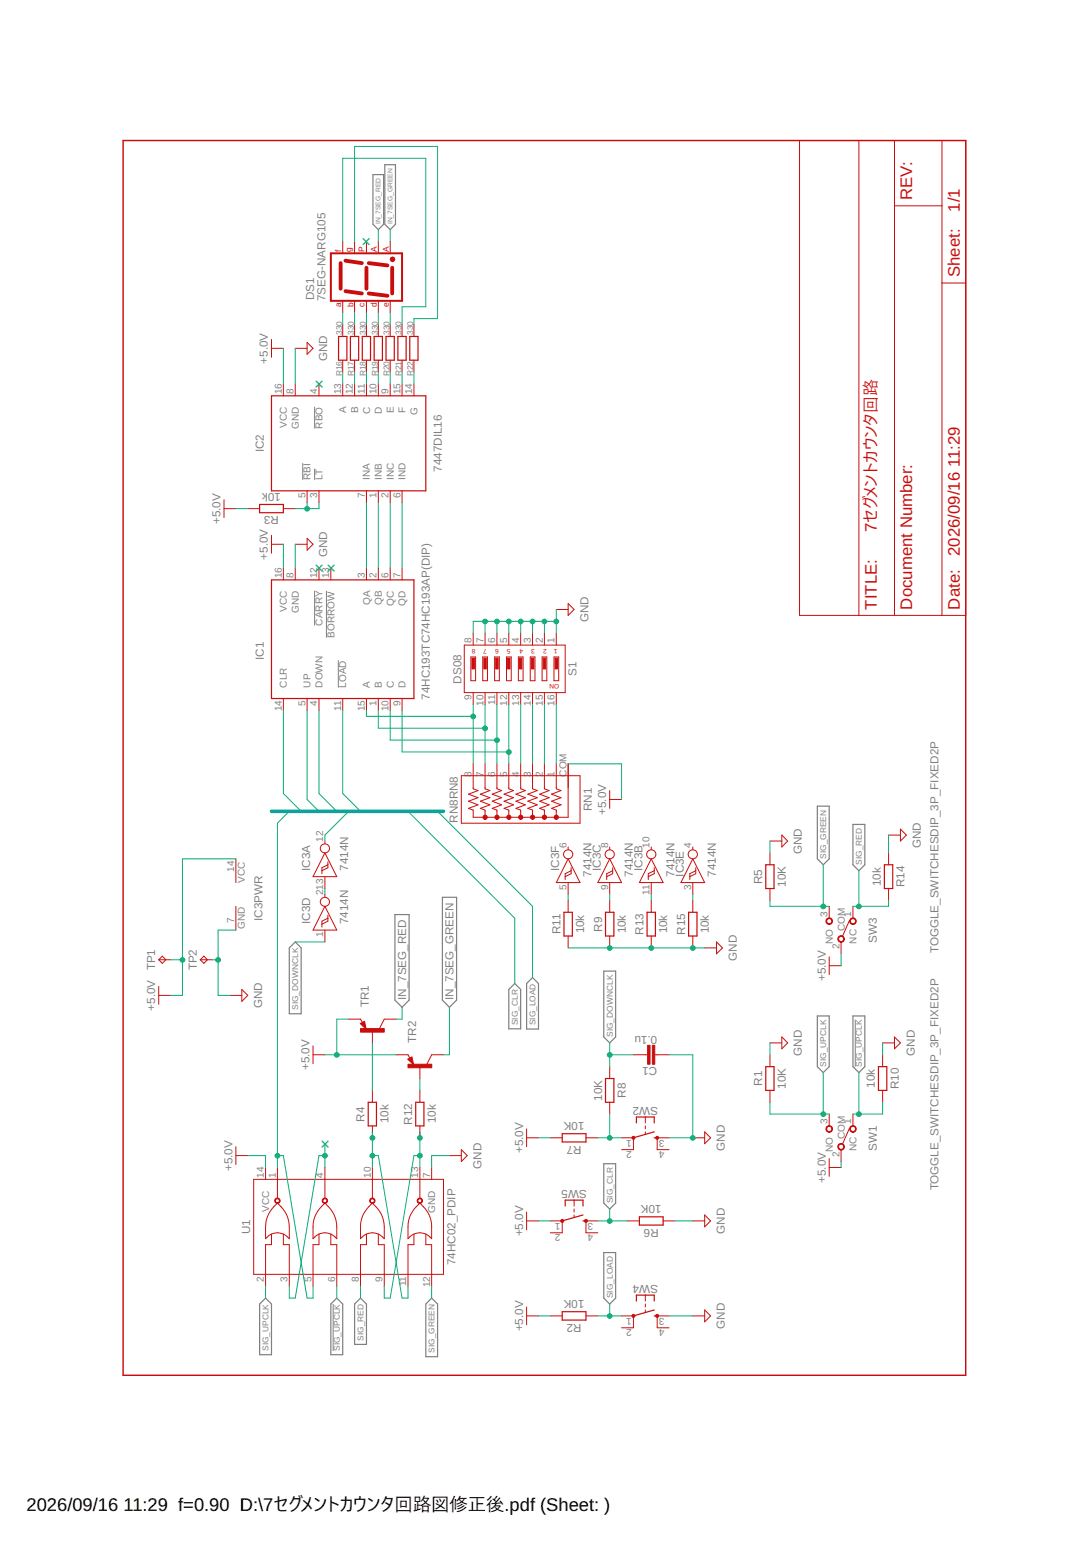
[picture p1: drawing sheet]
<svg xmlns="http://www.w3.org/2000/svg" width="210mm" height="297mm" viewBox="0 0 210 297" stroke-linecap="round" stroke-linejoin="round" font-family="sans-serif">
<path d="M60.6 78.3v4.2M58.3 89.2v3.2M60.6 90.2v2.2M60.6 113.7v6.7M62.9 113.7v9M65.2 127.1v5.3M164.7 196.3v9M64.2 251v9.1" fill="none" stroke="#808080" stroke-width=".19"/>
<g fill="none" stroke="#808080" stroke-width=".23">
<path d="M71.8 33.6h2.1v9.6l-1 1-1.1-1zM74.1 31.7h2.1v11.5l-1.1 1-1-1zM157.4 155.2h2.3v10.1l-1.2 1.2-1.1-1.2zM164.3 158.7h2.2v7.8l-1.1 1.1-1.1-1.1zM76.1 176.1h2.7v16.4l-1.4 1.4-1.3-1.4zM85.2 172.7h2.7v19.8l-1.3 1.4-1.4-1.4zM56.9 181.3l1.1 1.2v12.7h-2.3v-12.7zM99.1 189.3l1.2 1.2v7.6h-2.3v-7.6zM101.4 189.3l1.2-1.1 1.1 1.1v8.8h-2.3zM116.3 186.9h2.3v12.7l-1.2 1.2-1.1-1.2zM157.4 195.6h2.3v9.7l-1.2 1.2-1.1-1.2zM164.3 195.6h2.2v9.7l-1.1 1.2-1.1-1.2z"/>
<path d="M116.3 224h2.3v7.6l-1.2 1.1-1.1-1.1zM51.1 249.9l1.2 1.1v9.8h-2.3v-9.8zM63.7 251l1.2-1.1 1.1 1.1v9.8h-2.3zM69.4 249.9l1.2 1.1v7.8h-2.3v-7.8zM83.1 249.9l1.2 1.1v10.2h-2.3v-10.2zM116.3 241.1h2.3v8.8l-1.2 1.1-1.1-1.1z"/>
</g>
<path d="M23.7 27.1h162.3v237.7h-162.3z" fill="none" stroke="#c90d0c" stroke-width=".28"/>
<g fill="none" stroke="#c90d0c" stroke-width=".19">
<path d="M154 27.1h32v91.4h-32zM165.4 27.1v91.4M172.3 27.1v91.4M172.3 39.6h9.1M181.4 27.1v91.4M66 46.5v2.3M66 57.9v2.3M68.3 46.5v2.3M68.3 57.9v2.3M70.6 46.5v2.3M70.6 57.9v2.3M72.9 46.5v2.3"/>
<path d="M72.9 57.9v2.3M75.1 46.5v2.3M75.1 57.9v2.3M181.4 54.5h4.6M52.3 65.3v3.5M52.3 67.1h2.3M54.6 73.9v2.3M56.9 73.9v2.3M56.9 67.1h2.2M59.1 65.9l1.2 1.2-1.2 1.1zM61.4 73.9v2.3M66 62.5v2.3"/>
<path d="M66 69.3v2.3M66 73.9v2.3M68.3 62.5v2.3M68.3 69.3v2.3M68.3 73.9v2.3M70.6 62.5v2.3M70.6 69.3v2.3M70.6 73.9v2.3M72.9 62.5v2.3M72.9 69.3v2.3M72.9 73.9v2.3M75.1 62.5v2.3"/>
<path d="M75.1 69.3v2.3M75.1 73.9v2.3M77.4 62.5v2.3M77.4 69.3v2.3M77.4 73.9v2.3M79.7 62.5v2.3M79.7 69.3v2.3M79.7 73.9v2.3M43.1 97.9h2.3M43.1 96.2v3.4M47.7 97.9h2.3M54.6 97.9h2.3"/>
<path d="M59.1 94.5v2.3M61.4 94.5v2.3M70.6 94.5v2.3M72.9 94.5v2.3M75.1 94.5v2.3M77.4 94.5v2.3M52.3 103.1v3.4M52.3 104.8h2.3M54.6 109.3v2.3M56.9 109.3v2.3M56.9 104.8h2.2M59.1 103.6l1.2 1.2-1.2 1.1z"/>
<path d="M61.4 109.3v2.3M63.7 109.3v2.3M70.6 109.3v2.3M72.9 109.3v2.3M75.1 109.3v2.3M77.4 109.3v2.3M107.1 117.3h2.3M109.4 116.2l1.2 1.1-1.2 1.2zM54.6 134.5v2.3M59.1 134.5v2.3M61.4 134.5v2.3M66 134.5v2.3"/>
<path d="M70.6 134.5v2.3M72.9 134.5v2.3M75.1 134.5v2.3M77.4 134.5v2.3M89.4 124.2h19.4v9.1h-19.4zM90.7 126.5h.9v4.5h-.9zM91.1 121.9v2.3M91.1 133.3v2.3M93 126.5h.9v4.5h-.9zM93.4 121.9v2.3M93.4 133.3v2.3M95.2 126.5h1v4.5h-1z"/>
<path d="M95.7 121.9v2.3M95.7 133.3v2.3M97.5 126.5h.9v4.5h-.9zM98 121.9v2.3M98 133.3v2.3M99.8 126.5h.9v4.5h-.9zM100.3 121.9v2.3M100.3 133.3v2.3M102.1 126.5h.9v4.5h-.9zM102.6 121.9v2.3M102.6 133.3v2.3M104.4 126.5h.9v4.5h-.9z"/>
<path d="M104.8 121.9v2.3M104.8 133.3v2.3M106.7 126.5h.9v4.5h-.9zM107.1 121.9v2.3M107.1 133.3v2.3M88.8 149.3h22.9v9.2h-22.9zM91.1 147v4.8l1 .4-1.9 .7 1.9 .7-1.9 .6 1.9 .7-1.9 .7 .9 .4v1.3h18.3v-10.3M93.4 147v4.8l.9 .4-1.8 .7 1.8 .7-1.8 .6 1.8 .7-1.8 .7 .9 .4v1.3M95.7 147v4.8l.9 .4-1.8 .7 1.8 .7-1.8 .6 1.8 .7-1.8 .7 .9 .4v1.3M98 147v4.8l.9 .4-1.8 .7 1.8 .7-1.8 .6 1.8 .7-1.8 .7 .9 .4v1.3M100.3 147v4.8l.9 .4-1.8 .7 1.8 .7-1.8 .6 1.8 .7-1.8 .7 .9 .4v1.3M102.6 147v4.8l.9 .4-1.9 .7 1.9 .7-1.9 .6 1.9 .7-1.9 .7 1 .4v1.3"/>
<path d="M104.8 147v4.8l.9 .4-1.8 .7 1.8 .7-1.8 .6 1.8 .7-1.8 .7 .9 .4v1.3M107.1 147v4.8l.9 .4-1.8 .7 1.8 .7-1.8 .6 1.8 .7-1.8 .7 .9 .4v1.3M117.4 152.2v3.4M117.4 153.9h2.3M173.4 159.6l1.1 1.2-1.1 1.1zM45.4 165.3v4.6M45.4 174.5v4.5M62.6 161.9v.5M62.6 168.8v2.2M62.6 172.2v.5M62.6 179v2.3M62.6 174.5l2.3 4.5h-4.6z"/>
<path d="M62.6 164.2l2.3 4.6h-4.6zM63.1 176.8l-1.1 .5v1.2M63.1 176.2v1.1l-1.1 .6M63.1 165.9v1.1l-1.1 .6M63.1 166.5l-1.1 .5v1.2M109.4 163v.6M109.4 169.9v2.3M109.4 173.3v2.3M109.4 165.3l2.3 4.6h-4.6zM110 167.6l-1.2 .6v1.1M110 167v1.2l-1.2 .6M117.4 163v.6"/>
<path d="M117.4 169.9v2.3M117.4 173.3v2.3M117.4 165.3l2.3 4.6h-4.6zM118 167.6l-1.2 .6v1.1M118 167v1.2l-1.2 .6M125.4 165.3l2.3 4.6h-4.6zM125.4 163v.6M125.4 169.9v2.3M125.4 173.3v2.3M126 167.6l-1.2 .6v1.1M126 167v1.2l-1.2 .6M133.4 165.3l2.3 4.6h-4.6z"/>
<path d="M133.4 163v.6M133.4 169.9v2.3M133.4 173.3v2.3M134 167.6l-1.2 .6v1.1M134 167v1.2l-1.2 .6M148.3 164.2v2.3M148.3 171v2.3M148.3 161.9h2.3M150.6 160.8l1.1 1.1-1.1 1.1zM159.7 174.5v2.3M163.6 177.2l-1.4 3M164.3 174.5v2.3"/>
<path d="M171.1 164.2v2.3M171.1 171v2.3M171.1 160.8h2.3M30.6 189.9v3.4M30.6 191.6h2.3M30.6 184.8h2.3M31.3 184.1l.6 .7-.6 .6-.7-.6zM38.6 184.8h2.3M39.3 184.1l.6 .7-.6 .6-.7-.6zM44.3 191.6h2.3M46.6 190.5l1.1 1.1-1.1 1.2zM67.1 196.2h2.3l.4 .6"/>
<path d="M71.7 198.5v2.3M76.3 196.2h-2.3l-.9 1.8M109.4 180.2v2.3M117.4 180.2v2.3M125.4 180.2v2.3M133.4 180.2v2.3M135.7 182.5h2.3M138 181.3l1.1 1.2-1.1 1.1zM150.6 199.6l1.1 1.2-1.1 1.1zM159.7 184.2v3.4M159.7 185.9h2.3M162 181.3v2.3"/>
<path d="M172.3 199.6l1.1 1.2-1.1 1.1zM60.3 201.3v3.5M60.3 203.1h2.3M71.7 209.9v2.3M71.7 216.7v2.3M76.3 203.1h2.3l.3 .6M80.9 205.3v2.3M80.9 209.9v2.3M80.9 216.7v2.3M85.4 203.1h-2.3l-.9 1.8M101.4 219h2.3M101.4 217.3v3.4"/>
<path d="M106 219h2.3M112.8 219h2.3M117.4 205.3v2.3M117.4 212.2v2.3M119.7 219h2.3v2.3h-2.3M122 203.1h2.7M124.3 215v1.2M124.3 216.7v.6M124.3 217.9v.5M126.1 203.1h2.7M128.8 219h-2.2v2.3h2.2M133.4 219h2.3"/>
<path d="M135.7 217.9l1.1 1.1-1.1 1.2zM148.3 203.1v2.2M148.3 209.9v2.3M148.3 200.8h2.3M159.7 214.5v2.2M163.6 217.2l-1.4 3M164.3 214.5v2.2M170 203.1v2.2M170 209.9v2.3M170 200.8h2.3M45.4 220.7v3.5M45.4 222.5h2.3"/>
<path d="M48.9 227h36.5v18.3h-36.5zM51.1 224.7v2.3M52.3 237.6v2h-1.2v8M52.7 232.3l.7-.7a5.9 5.9 0 0 1 2.3 4.6v2.3a2.86 2.86 0 0 0-4.6 0 9 9 0 0 1 .6-4.7zM53.4 224.7v6M54.6 237.6v2h1.1v8M61.4 237.6v2h-1.1v8M61.9 232.3l.7-.7a5.9 5.9 0 0 1 2.3 4.6v2.3a2.86 2.86 0 0 0-4.6 0 8.5 8.5 0 0 1 .5-4.7zM62.6 224.7v6M63.7 237.6v2h1.2v8M70.6 237.6v2h-1.2v8M71 232.3l.7-.7a5.9 5.9 0 0 1 2.3 4.6v2.3a2.86 2.86 0 0 0-4.6 0 8.8 8.8 0 0 1 .6-4.7z"/>
<path d="M71.7 224.7v6M72.9 237.6v2h1.1v8M79.7 237.6v2h-1.1v8M80.2 232.3l.7-.7a5.8 5.8 0 0 1 2.2 4.6v2.3a2.84 2.84 0 0 0-4.5 0 8.8 8.8 0 0 1 .5-4.7zM80.9 224.7v6M82 237.6v2h1.1v8M83.1 224.7v2.3M86.6 222.5h2.2M88.8 221.3l1.2 1.2-1.2 1.1zM101.4 235h2.3M101.4 233.3v3.4M106 235h2.3v2.3h-2.3"/>
<path d="M110.6 231v1.2M110.6 232.7v.6M110.6 233.9v.5M115.1 235h-2.3v2.3h2.3M120.8 235h2.3M127.7 235h2.3M133.4 235h2.3M135.7 233.9l1.1 1.1-1.1 1.2zM159.7 223v3.5M159.7 224.7h2.3M162 221.3v2.3M101.4 253.3h2.3"/>
<path d="M101.4 251.6v3.4M106 253.3h2.3M112.8 253.3h2.3M119.7 253.3h2.3v2.3h-2.3M124.3 249.3v1.2M124.3 251v.6M124.3 252.2v.4M128.8 253.3h-2.2v2.3h2.2M133.4 253.3h2.3M135.7 252.2l1.1 1.1-1.1 1.2z"/>
<circle cx="62.6" cy="163.3" r=".88"/>
<circle cx="62.6" cy="173.6" r=".88"/>
<circle cx="109.4" cy="164.5" r=".88"/>
<circle cx="117.4" cy="164.5" r=".88"/>
<circle cx="125.4" cy="164.5" r=".88"/>
<circle cx="133.4" cy="164.5" r=".88"/>
</g>
<g fill="none" stroke="#c90d0c" stroke-width=".23">
<path d="M52.3 76.2h29.7v18.3h-29.7zM65.2 64.8h1.6v4.5h-1.6zM67.5 64.8h1.6v4.5h-1.6zM69.8 64.8h1.6v4.5h-1.6zM72.1 64.8h1.5v4.5h-1.5zM74.3 64.8h1.6v4.5h-1.6zM76.6 64.8h1.6v4.5h-1.6zM78.9 64.8h1.6v4.5h-1.6zM50 97.1h4.6v1.6h-4.6zM52.3 111.6h27.4v22.9h-27.4zM108.6 175.6h1.6v4.6h-1.6zM116.6 175.6h1.6v4.6h-1.6z"/>
<path d="M124.6 175.6h1.6v4.6h-1.6zM132.6 175.6h1.6v4.6h-1.6zM147.5 166.5h1.6v4.5h-1.6zM170.3 166.5h1.6v4.5h-1.6zM70.9 212.2h1.6v4.5h-1.6zM80.1 212.2h1.5v4.5h-1.5zM108.3 218.2h4.5v1.6h-4.5zM116.6 207.6h1.6v4.6h-1.6zM122.6 216.2v-1.2h3.4v1.2M126 219h.6M126 217.9l-4 1.1M147.5 205.3h1.6v4.6h-1.6z"/>
<path d="M169.2 205.3h1.6v4.6h-1.6zM108.8 232.2v-1.2h3.5v1.2M112.3 235h.5M112.3 233.9l-4 1.1M123.1 234.3h4.6v1.5h-4.6zM108.3 252.5h4.5v1.6h-4.5zM122.6 250.5v-1.2h3.4v1.2M126 253.3h.6M126 252.2l-4 1.1"/>
</g>
<path d="M63.7 48.8h13.7v9.1h-13.7z" fill="none" stroke="#c90d0c" stroke-width=".38"/>
<path d="M65.6 50.7v4.9M66.5 56l3.2 .5M66.5 50.2l3.2 .5M70.6 51.5v4.1M71 56.5l3.6 .4M71 50.7l3.6 .4M75.5 51.5v5" fill="none" stroke="#c90d0c" stroke-width=".74"/>
<g fill="#c90d0c" stroke="#c90d0c" stroke-width=".19">
<path d="M69.4 197.1l.8-.5 .3 1.5z"/>
<path d="M78.5 203.9l.8-.4 .4 1.5z"/>
<path d="M163.7 216.9a.64 .64 0 0 1 1.1 .1 .64 .64 0 0 1-.5 1v-.2a.51 .51 0 0 1-.5-.7 .51 .51 0 0 1 .9-.1 .51 .51 0 0 1-.3 .8 .56 .56 0 0 1-.7-.1 .56 .56 0 0 1 0-.8z" fill-rule="evenodd"/>
<path d="M161.5 220.4a.64 .64 0 0 1 1 .1 .64 .64 0 0 1-.5 .9v-.1a.51 .51 0 0 1-.4-.8 .51 .51 0 0 1 .8-.1 .51 .51 0 0 1-.2 .8 .56 .56 0 0 1-.8-.1 .56 .56 0 0 1 .1-.7z" fill-rule="evenodd"/>
<path d="M159.2 216.9a.65 .65 0 0 1 1.1 .1 .65 .65 0 0 1-.6 1v-.2a.51 .51 0 0 1-.4-.7 .51 .51 0 0 1 .8-.1 .51 .51 0 0 1-.2 .8 .56 .56 0 0 1-.8-.1 .56 .56 0 0 1 .1-.8z" fill-rule="evenodd"/>
<path d="M163.7 177a.63 .63 0 0 1 1.1 .1 .63 .63 0 0 1-.5 .9v-.2a.5 .5 0 0 1-.5-.6 .5 .5 0 0 1 .8-.2 .5 .5 0 0 1-.2 .8 .55 .55 0 0 1-.7-.1 .55 .55 0 0 1 0-.7z" fill-rule="evenodd"/>
<path d="M161.5 180.4a.63 .63 0 0 1 1 .1 .63 .63 0 0 1-.5 .9v-.1a.51 .51 0 0 1-.5-.7 .51 .51 0 0 1 .8-.2 .51 .51 0 0 1-.1 .8 .55 .55 0 0 1-.8-.1 .55 .55 0 0 1 .1-.7z" fill-rule="evenodd"/>
<path d="M159.2 177a.64 .64 0 0 1 1.1 0 .64 .64 0 0 1-.6 1v-.2a.5 .5 0 0 1-.5-.6 .5 .5 0 0 1 .8-.2 .5 .5 0 0 1-.1 .8 .55 .55 0 0 1-.8-.1 .55 .55 0 0 1 .1-.7z" fill-rule="evenodd"/>
<path d="M53 230.9a.53 .53 0 0 1 .9 0 .53 .53 0 0 1-.5 .8v-.2a.39 .39 0 0 1-.3-.5 .39 .39 0 0 1 .6-.1 .39 .39 0 0 1-.1 .6h-.2v.2a.54 .54 0 0 1-.4-.8z" fill-rule="evenodd"/>
<path d="M62.1 230.9a.53 .53 0 0 1 .9 0 .53 .53 0 0 1-.4 .8v-.2a.39 .39 0 0 1-.4-.5 .39 .39 0 0 1 .7-.1 .39 .39 0 0 1-.2 .6h-.1v.2a.54 .54 0 0 1-.5-.8z" fill-rule="evenodd"/>
<path d="M71.2 230.9a.53 .53 0 0 1 1 0 .53 .53 0 0 1-.5 .8v-.2a.39 .39 0 0 1-.3-.5 .39 .39 0 0 1 .6-.1 .39 .39 0 0 1-.1 .6h-.2v.2a.54 .54 0 0 1-.5-.8z" fill-rule="evenodd"/>
<path d="M80.4 230.9a.53 .53 0 0 1 .9 0 .53 .53 0 0 1-.4 .8v-.2a.39 .39 0 0 1-.4-.5 .39 .39 0 0 1 .7-.1 .39 .39 0 0 1-.2 .6h-.1v.2a.54 .54 0 0 1-.5-.8z" fill-rule="evenodd"/>
<path d="M121.8 218.8l.2-.1 .2 .1v.4h-.4z" fill-rule="evenodd"/>
<path d="M126.3 218.8l.3-.1 .2 .1v.4h-.5z" fill-rule="evenodd"/>
<path d="M106.8 157.1l.2-.2a.41 .41 0 0 1 .5 .4 .41 .41 0 0 1-.4 .4v-.4v.4l-.4-.2z" fill-rule="evenodd"/>
<path d="M104.5 157.1l.2-.2a.41 .41 0 0 1 .5 .4 .41 .41 0 0 1-.4 .4l.1-.4-.1 .4-.3-.2z" fill-rule="evenodd"/>
<path d="M102.3 157.1a.41 .41 0 0 1 .6 .1 .41 .41 0 0 1-.3 .5v-.4v.4a.41 .41 0 0 1-.4-.2 .41 .41 0 0 1 .1-.4z" fill-rule="evenodd"/>
<path d="M100 157.1a.41 .41 0 0 1 .7 .1 .41 .41 0 0 1-.4 .5v-.4v.4a.41 .41 0 0 1-.4-.2 .41 .41 0 0 1 .1-.4z" fill-rule="evenodd"/>
<path d="M97.7 157.1a.41 .41 0 0 1 .7 .1 .41 .41 0 0 1-.4 .5v-.4v.4a.41 .41 0 0 1-.4-.2 .41 .41 0 0 1 .1-.4z" fill-rule="evenodd"/>
<path d="M95.4 157.1a.41 .41 0 0 1 .7 .1 .41 .41 0 0 1-.4 .5v-.4v.4a.41 .41 0 0 1-.4-.2 .41 .41 0 0 1 .1-.4z" fill-rule="evenodd"/>
<path d="M93.1 157.1a.41 .41 0 0 1 .7 .1 .41 .41 0 0 1-.4 .5v-.4v.4a.41 .41 0 0 1-.4-.2 .41 .41 0 0 1 .1-.4z" fill-rule="evenodd"/>
<circle cx="75.6" cy="49.9" r=".45"/>
<circle cx="122" cy="253.3" r=".3"/>
<circle cx="126.6" cy="253.3" r=".3"/>
<circle cx="108.3" cy="235" r=".3"/>
<circle cx="112.8" cy="235" r=".3"/>
</g>
<g fill="#c90d0c" stroke="#c90d0c" stroke-width=".19">
<path d="M106.9 126.7h.5v2.1h-.5z"/>
<path d="M104.6 126.7h.5v2.1h-.5z"/>
<path d="M102.3 126.7h.5v2.1h-.5z"/>
<path d="M100 126.7h.5v2.1h-.5z"/>
<path d="M97.7 126.7h.5v2.1h-.5z"/>
<path d="M95.5 126.7h.4v2.1h-.4z"/>
<path d="M93.2 126.7h.4v2.1h-.4z"/>
<path d="M90.9 126.7h.5v2.1h-.5z"/>
<path d="M125.6 201.2h.5v3.7h-.5z"/>
<path d="M124.7 201.2h.5v3.7h-.5z"/>
<path d="M69.4 198h4.6v.7h-4.6z"/>
<path d="M78.6 204.9h4.5v.6h-4.5z"/>
</g>
<path d="M52.3 156.2h33.1" fill="none" stroke="#0696d7" stroke-width=".7"/>
<g fill="none" stroke="#0dab76" stroke-width=".19">
<path d="M66 46.5v-16h16v28.6h-4.6v3.4M68.3 46.5v-18.3h16v33.1h-4.6v1.2M72.9 44.2v2.3M75.1 44.2v2.3M54.6 67.1v6.8M56.9 67.1v6.8M66 60.2v2.3M66 71.6v2.3M68.3 60.2v2.3M68.3 71.6v2.3M70.6 60.2v2.3M70.6 71.6v2.3"/>
<path d="M72.9 60.2v2.3M72.9 71.6v2.3M75.1 60.2v2.3M75.1 71.6v2.3M77.4 71.6v2.3M79.7 71.6v2.3M45.4 97.9h2.3M59.1 96.8v1.1M61.4 96.8v1.1h-4.5M70.6 96.8v12.5M72.9 96.8v12.5M75.1 96.8v12.5"/>
<path d="M77.4 96.8v12.5M54.6 104.8v4.5M56.9 104.8v4.5M93.4 119.6v2.3M95.7 119.6v2.3M98 119.6v2.3M100.3 119.6v2.3M102.6 119.6v2.3M104.8 119.6v2.3M107.1 117.3v4.6M107.1 119.6h-16v2.3M54.6 136.8v16l3.4 3.4"/>
<path d="M59.1 136.8v17.1l2.3 2.3M61.4 136.8v16l3.5 3.4M66 136.8v16l3.4 3.4M70.6 136.8v1.1h20.5M72.9 136.8v3.4h20.5M75.1 136.8v5.7h20.6M77.4 136.8v8h20.6M91.1 135.6v11.4M93.4 135.6v11.4M95.7 135.6v11.4M98 135.6v11.4M100.3 135.6v11.4"/>
<path d="M102.6 135.6v11.4M104.8 135.6v11.4M107.1 135.6v11.4M55.7 156.2l-2.3 2.3v66.2M67.1 156.2l-4.5 4.6v1.1M78.6 156.2l20.5 20.6v12.5M84.3 156.2l18.3 18.3v13.7M109.4 147h10.3v6.9M45.4 165.3h-10.3v26.3h-2.2M45.4 179h-3.4v12.6h2.3M62.6 171v1.2M109.4 172.2v1.1"/>
<path d="M117.4 172.2v1.1M125.4 172.2v1.1M133.4 172.2v1.1M148.3 161.9v2.3M148.3 173.3v1.2h11.4M158.5 166.5v8M165.4 167.6v6.9M171.1 160.8v3.4M171.1 173.3v1.2h-6.8M32.9 184.8h2.2M40.9 184.8h1.1M56.9 181.3h5.7"/>
<path d="M67.1 196.2h-2.2v6.9M77.4 193.9v2.3h-1.1M86.6 193.9v9.2h-1.2M109.4 182.5h26.3M162 183.6v2.3M62.6 203.1h13.7M71.7 200.8v9.1M71.7 217.9v6.8M80.9 207.6v2.3M80.9 217.9v6.8M103.7 219h2.3M115.1 219h4.6"/>
<path d="M117.4 203.1h4.6M117.4 200.8v4.5M117.4 214.5v4.5M128.8 203.1h4.6v15.9h-4.6M148.3 200.8v2.3M148.3 212.2v2.3h11.4M158.5 206.5v8M165.4 206.5v8M170 212.2v2.3h-5.7M170 200.8v2.3M47.7 222.5h3.4v2.2M53.4 222.5h1.2l4.5 27.4h1.2v-2.3"/>
<path d="M62.6 222.5h-1.2l-4.5 27.4h-1.2v-2.3M62.6 220.2v4.5M71.7 222.5h1.2l4.5 27.4h1.2v-2.3M80.9 222.5h-1.2l-4.6 27.4h-1.1v-2.3M86.6 222.5h-3.5v2.2M103.7 235h2.3M115.1 235h5.7M117.4 232.7v2.3M130 235h3.4M162 223.6v1.1M51.1 247.6v2.3M64.9 247.6v2.3"/>
<path d="M69.4 247.6v2.3M83.1 247.6v2.3M103.7 253.3h2.3M115.1 253.3h4.6M117.4 251v2.3M128.8 253.3h4.6"/>
</g>
<g fill="#0dab76" stroke="#0dab76" stroke-width=".19">
<circle cx="158.5" cy="214.5" r=".46"/>
<circle cx="35.1" cy="184.8" r=".46"/>
<circle cx="64.9" cy="203.1" r=".46"/>
<circle cx="42" cy="184.8" r=".46"/>
<circle cx="107.1" cy="119.6" r=".46"/>
<circle cx="104.8" cy="119.6" r=".46"/>
<circle cx="102.6" cy="119.6" r=".46"/>
<circle cx="100.3" cy="119.6" r=".46"/>
<circle cx="98" cy="119.6" r=".46"/>
<circle cx="95.7" cy="119.6" r=".46"/>
<circle cx="93.4" cy="119.6" r=".46"/>
<circle cx="133.4" cy="219.1" r=".46"/>
<circle cx="117.4" cy="182.5" r=".46"/>
<circle cx="125.4" cy="182.5" r=".46"/>
<circle cx="133.4" cy="182.5" r=".46"/>
<circle cx="165.4" cy="174.5" r=".46"/>
<circle cx="117.4" cy="235.1" r=".46"/>
<circle cx="62.6" cy="222.5" r=".46"/>
<circle cx="158.5" cy="174.5" r=".46"/>
<circle cx="117.4" cy="253.3" r=".46"/>
<circle cx="53.4" cy="222.5" r=".46"/>
<circle cx="91.1" cy="137.9" r=".46"/>
<circle cx="93.4" cy="140.2" r=".46"/>
<circle cx="98" cy="144.8" r=".46"/>
<circle cx="95.7" cy="142.5" r=".46"/>
<circle cx="117.4" cy="219.1" r=".46"/>
<circle cx="59.1" cy="97.9" r=".46"/>
<circle cx="117.4" cy="203.1" r=".46"/>
<circle cx="80.9" cy="222.5" r=".46"/>
<circle cx="80.9" cy="219.1" r=".46"/>
<circle cx="71.7" cy="222.5" r=".46"/>
<circle cx="71.7" cy="219.1" r=".46"/>
<circle cx="165.4" cy="214.5" r=".46"/>
</g>
<g font-size="3.5">
<text x="5.1" y="290.9">2026/09/16</text>
<text x="23.8" y="290.9">11:29 f=0.90 D:\7セグメントカウンタ回路図修正後.pdf (Sheet: )</text>
</g>
<g font-size="3.2" fill="#c90d0c">
<text x="175.7" y="38.5" transform="rotate(-90 175.7 38.5)">REV:</text>
<text x="184.8" y="40.8" transform="rotate(-90 184.8 40.8)">1/1</text>
<text x="184.8" y="53.3" transform="rotate(-90 184.8 53.3)">Sheet:</text>
<text x="184.8" y="90" transform="rotate(-90 184.8 90)">11:29</text>
<text x="168.8" y="102.5" transform="rotate(-90 168.8 102.5)">7セグメントカウンタ回路</text>
<text x="184.8" y="107.1" transform="rotate(-90 184.8 107.1)">2026/09/16</text>
<text x="168.8" y="117.3" transform="rotate(-90 168.8 117.3)">TITLE:</text>
<text x="175.7" y="117.3" transform="rotate(-90 175.7 117.3)">Document Number:</text>
<text x="184.8" y="117.3" transform="rotate(-90 184.8 117.3)">Date:</text>
</g>
<g font-size="3.2" fill="#0dab76">
<text x="71.5" y="45.3" transform="rotate(-180 71.5 45.3)">×</text>
<text x="62.6" y="74.8" transform="rotate(-90 62.6 74.8)">×</text>
<text x="62.6" y="110.3" transform="rotate(-90 62.6 110.3)">×</text>
<text x="64.8" y="110.3" transform="rotate(-90 64.8 110.3)">×</text>
<text x="63.7" y="221.1" transform="rotate(-90 63.7 221.1)">×</text>
</g>
<g font-size="2.2" fill="#808080">
<text x="60.5" y="57.8" transform="rotate(-90 60.5 57.8)">DS1</text>
<text x="62.7" y="57.9" transform="rotate(-90 62.7 57.9)">7SEG-NARG105</text>
<text x="51.6" y="70" transform="rotate(-90 51.6 70)">+5.0V</text>
<text x="63" y="69.6" transform="rotate(-90 63 69.6)">GND</text>
<text x="50.8" y="87.1" transform="rotate(-90 50.8 87.1)">IC2</text>
<text x="54.1" y="94.8" transform="rotate(-180 54.1 94.8)">10k</text>
<text x="85.1" y="90.8" transform="rotate(-90 85.1 90.8)">7447DIL16</text>
<text x="42.5" y="100.9" transform="rotate(-90 42.5 100.9)">+5.0V</text>
<text x="53.7" y="99.4" transform="rotate(-180 53.7 99.4)">R3</text>
<text x="51.6" y="107.7" transform="rotate(-90 51.6 107.7)">+5.0V</text>
<text x="63" y="107.3" transform="rotate(-90 63 107.3)">GND</text>
<text x="113.3" y="119.8" transform="rotate(-90 113.3 119.8)">GND</text>
<text x="50.8" y="127.1" transform="rotate(-90 50.8 127.1)">IC1</text>
<text x="88.8" y="131.6" transform="rotate(-90 88.8 131.6)">DS08</text>
<text x="111" y="130.1" transform="rotate(-90 111 130.1)">S1</text>
<text x="82.8" y="134.7" transform="rotate(-90 82.8 134.7)">74HC193TC74HC193AP(DIP)</text>
<text x="88.2" y="158.4" transform="rotate(-90 88.2 158.4)">RN8RN8</text>
<text x="114" y="156.2" transform="rotate(-90 114 156.2)">RN1</text>
<text x="116.7" y="156.9" transform="rotate(-90 116.7 156.9)">+5.0V</text>
<text x="59.7" y="167.6" transform="rotate(-90 59.7 167.6)">IC3A</text>
<text x="67" y="167.6" transform="rotate(-90 67 167.6)">7414N</text>
<text x="107.7" y="167.6" transform="rotate(-90 107.7 167.6)">IC3F</text>
<text x="115.7" y="167.6" transform="rotate(-90 115.7 167.6)">IC3C</text>
<text x="123.7" y="167.6" transform="rotate(-90 123.7 167.6)">IC3B</text>
<text x="154.4" y="164.4" transform="rotate(-90 154.4 164.4)">GND</text>
<text x="177.3" y="163.3" transform="rotate(-90 177.3 163.3)">GND</text>
<text x="113.9" y="168.8" transform="rotate(-90 113.9 168.8)">7414N</text>
<text x="121.9" y="168.8" transform="rotate(-90 121.9 168.8)">7414N</text>
<text x="129.9" y="168.8" transform="rotate(-90 129.9 168.8)">7414N</text>
<text x="131.7" y="168.8" transform="rotate(-90 131.7 168.8)">IC3E</text>
<text x="137.9" y="168.8" transform="rotate(-90 137.9 168.8)">7414N</text>
<text x="146.8" y="170.2" transform="rotate(-90 146.8 170.2)">R5</text>
<text x="151.4" y="170.8" transform="rotate(-90 151.4 170.8)">10K</text>
<text x="169.6" y="170.6" transform="rotate(-90 169.6 170.6)">10k</text>
<text x="174.2" y="170.8" transform="rotate(-90 174.2 170.8)">R14</text>
<text x="50.6" y="177.3" transform="rotate(-90 50.6 177.3)">IC3PWR</text>
<text x="59.7" y="177.9" transform="rotate(-90 59.7 177.9)">IC3D</text>
<text x="67" y="177.9" transform="rotate(-90 67 177.9)">7414N</text>
<text x="107.9" y="179.9" transform="rotate(-90 107.9 179.9)">R11</text>
<text x="112.5" y="179.7" transform="rotate(-90 112.5 179.7)">10k</text>
<text x="115.9" y="179.3" transform="rotate(-90 115.9 179.3)">R9</text>
<text x="120.5" y="179.7" transform="rotate(-90 120.5 179.7)">10k</text>
<text x="123.9" y="180" transform="rotate(-90 123.9 180)">R13</text>
<text x="128.5" y="179.7" transform="rotate(-90 128.5 179.7)">10k</text>
<text x="131.9" y="180" transform="rotate(-90 131.9 180)">R15</text>
<text x="136.5" y="179.7" transform="rotate(-90 136.5 179.7)">10k</text>
<text x="141.9" y="185" transform="rotate(-90 141.9 185)">GND</text>
<text x="168.8" y="181.5" transform="rotate(-90 168.8 181.5)">SW3</text>
<text x="180.7" y="183.5" transform="rotate(-90 180.7 183.5)">TOGGLE_SWITCHESDIP_3P_FIXED2P</text>
<text x="29.9" y="186.8" transform="rotate(-90 29.9 186.8)">TP1</text>
<text x="37.9" y="186.8" transform="rotate(-90 37.9 186.8)">TP2</text>
<text x="159" y="188.9" transform="rotate(-90 159 188.9)">+5.0V</text>
<text x="29.9" y="194.6" transform="rotate(-90 29.9 194.6)">+5.0V</text>
<text x="50.5" y="194.1" transform="rotate(-90 50.5 194.1)">GND</text>
<text x="71" y="193.9" transform="rotate(-90 71 193.9)">TR1</text>
<text x="78.2" y="192.5" transform="rotate(-90 78.2 192.5)">IN_7SEG_RED</text>
<text x="87.4" y="192.5" transform="rotate(-90 87.4 192.5)">IN_7SEG_GREEN</text>
<text x="80.2" y="200.8" transform="rotate(-90 80.2 200.8)">TR2</text>
<text x="126.6" y="199.4" transform="rotate(-180 126.6 199.4)">0.1u</text>
<text x="154.4" y="203.3" transform="rotate(-90 154.4 203.3)">GND</text>
<text x="176.2" y="203.3" transform="rotate(-90 176.2 203.3)">GND</text>
<text x="59.6" y="206" transform="rotate(-90 59.6 206)">+5.0V</text>
<text x="126.6" y="205.3" transform="rotate(-180 126.6 205.3)">C1</text>
<text x="146.8" y="209.1" transform="rotate(-90 146.8 209.1)">R1</text>
<text x="151.4" y="209.6" transform="rotate(-90 151.4 209.6)">10K</text>
<text x="168.5" y="209.4" transform="rotate(-90 168.5 209.4)">10k</text>
<text x="173.1" y="209.7" transform="rotate(-90 173.1 209.7)">R10</text>
<text x="70.2" y="215.9" transform="rotate(-90 70.2 215.9)">R4</text>
<text x="112.5" y="216" transform="rotate(-180 112.5 216)">10K</text>
<text x="115.9" y="211.9" transform="rotate(-90 115.9 211.9)">10K</text>
<text x="120.5" y="211.3" transform="rotate(-90 120.5 211.3)">R8</text>
<text x="126.7" y="213.1" transform="rotate(-180 126.7 213.1)">SW2</text>
<text x="74.8" y="216.3" transform="rotate(-90 74.8 216.3)">10k</text>
<text x="79.4" y="216.5" transform="rotate(-90 79.4 216.5)">R12</text>
<text x="83.9" y="216.3" transform="rotate(-90 83.9 216.3)">10k</text>
<text x="112" y="220.5" transform="rotate(-180 112 220.5)">R7</text>
<text x="139.6" y="221.5" transform="rotate(-90 139.6 221.5)">GND</text>
<text x="168.8" y="221.5" transform="rotate(-90 168.8 221.5)">SW1</text>
<text x="44.7" y="225.4" transform="rotate(-90 44.7 225.4)">+5.0V</text>
<text x="92.7" y="225" transform="rotate(-90 92.7 225)">GND</text>
<text x="100.7" y="222" transform="rotate(-90 100.7 222)">+5.0V</text>
<text x="159" y="227.7" transform="rotate(-90 159 227.7)">+5.0V</text>
<text x="113" y="229.1" transform="rotate(-180 113 229.1)">SW5</text>
<text x="127.4" y="232" transform="rotate(-180 127.4 232)">10K</text>
<text x="180.7" y="229.2" transform="rotate(-90 180.7 229.2)">TOGGLE_SWITCHESDIP_3P_FIXED2P</text>
<text x="48.2" y="237.6" transform="rotate(-90 48.2 237.6)">U1</text>
<text x="100.7" y="238" transform="rotate(-90 100.7 238)">+5.0V</text>
<text x="126.8" y="236.5" transform="rotate(-180 126.8 236.5)">R6</text>
<text x="139.6" y="237.5" transform="rotate(-90 139.6 237.5)">GND</text>
<text x="87.7" y="243.6" transform="rotate(-90 87.7 243.6)">74HC02_PDIP</text>
<text x="112.5" y="250.2" transform="rotate(-180 112.5 250.2)">10K</text>
<text x="126.7" y="247.4" transform="rotate(-180 126.7 247.4)">SW4</text>
<text x="100.7" y="256.3" transform="rotate(-90 100.7 256.3)">+5.0V</text>
<text x="112" y="254.8" transform="rotate(-180 112 254.8)">R2</text>
<text x="139.6" y="255.8" transform="rotate(-90 139.6 255.8)">GND</text>
</g>
<g font-size="1.9" fill="#808080">
<text x="54.2" y="75.9" transform="rotate(-90 54.2 75.9)">16</text>
<text x="56.5" y="75.9" transform="rotate(-90 56.5 75.9)">8</text>
<text x="61.1" y="75.9" transform="rotate(-90 61.1 75.9)">4</text>
<text x="65.7" y="75.9" transform="rotate(-90 65.7 75.9)">13</text>
<text x="68" y="75.9" transform="rotate(-90 68 75.9)">12</text>
<text x="70.2" y="75.9" transform="rotate(-90 70.2 75.9)">11</text>
<text x="72.5" y="75.9" transform="rotate(-90 72.5 75.9)">10</text>
<text x="74.8" y="75.9" transform="rotate(-90 74.8 75.9)">9</text>
<text x="77.1" y="75.9" transform="rotate(-90 77.1 75.9)">15</text>
<text x="79.4" y="75.9" transform="rotate(-90 79.4 75.9)">14</text>
<text x="55.3" y="82.4" transform="rotate(-90 55.3 82.4)">VCC</text>
<text x="57.5" y="82.6" transform="rotate(-90 57.5 82.6)">GND</text>
<text x="62.1" y="82.5" transform="rotate(-90 62.1 82.5)">RBO</text>
<text x="66.7" y="79.6" transform="rotate(-90 66.7 79.6)">A</text>
<text x="69" y="79.6" transform="rotate(-90 69 79.6)">B</text>
<text x="71.3" y="79.7" transform="rotate(-90 71.3 79.7)">C</text>
<text x="73.5" y="79.7" transform="rotate(-90 73.5 79.7)">D</text>
<text x="75.8" y="79.6" transform="rotate(-90 75.8 79.6)">E</text>
<text x="78.1" y="79.5" transform="rotate(-90 78.1 79.5)">F</text>
<text x="80.4" y="79.8" transform="rotate(-90 80.4 79.8)">G</text>
<text x="58.8" y="95.9" transform="rotate(-90 58.8 95.9)">5</text>
<text x="59.8" y="92.4" transform="rotate(-90 59.8 92.4)">RBI</text>
<text x="61.1" y="95.9" transform="rotate(-90 61.1 95.9)">3</text>
<text x="62.1" y="92.4" transform="rotate(-90 62.1 92.4)">LT</text>
<text x="70.2" y="95.9" transform="rotate(-90 70.2 95.9)">7</text>
<text x="71.2" y="92.4" transform="rotate(-90 71.2 92.4)">INA</text>
<text x="72.5" y="95.9" transform="rotate(-90 72.5 95.9)">1</text>
<text x="73.5" y="92.4" transform="rotate(-90 73.5 92.4)">INB</text>
<text x="74.8" y="95.9" transform="rotate(-90 74.8 95.9)">2</text>
<text x="75.8" y="92.4" transform="rotate(-90 75.8 92.4)">INC</text>
<text x="77.1" y="95.9" transform="rotate(-90 77.1 95.9)">6</text>
<text x="78.1" y="92.4" transform="rotate(-90 78.1 92.4)">IND</text>
<text x="54.2" y="111.3" transform="rotate(-90 54.2 111.3)">16</text>
<text x="56.5" y="111.3" transform="rotate(-90 56.5 111.3)">8</text>
<text x="61.1" y="111.3" transform="rotate(-90 61.1 111.3)">12</text>
<text x="63.4" y="111.3" transform="rotate(-90 63.4 111.3)">13</text>
<text x="70.2" y="111.3" transform="rotate(-90 70.2 111.3)">3</text>
<text x="72.5" y="111.3" transform="rotate(-90 72.5 111.3)">2</text>
<text x="74.8" y="111.3" transform="rotate(-90 74.8 111.3)">6</text>
<text x="77.1" y="111.3" transform="rotate(-90 77.1 111.3)">7</text>
<text x="55.3" y="117.8" transform="rotate(-90 55.3 117.8)">VCC</text>
<text x="57.5" y="118" transform="rotate(-90 57.5 118)">GND</text>
<text x="71.3" y="116.5" transform="rotate(-90 71.3 116.5)">QA</text>
<text x="73.5" y="116.5" transform="rotate(-90 73.5 116.5)">QB</text>
<text x="75.8" y="116.6" transform="rotate(-90 75.8 116.6)">QC</text>
<text x="78.1" y="116.6" transform="rotate(-90 78.1 116.6)">QD</text>
<text x="62.1" y="120.4" transform="rotate(-90 62.1 120.4)">CARRY</text>
<text x="64.4" y="122.7" transform="rotate(-90 64.4 122.7)">BORROW</text>
<text x="90.8" y="123.9" transform="rotate(-90 90.8 123.9)">8</text>
<text x="93.1" y="123.9" transform="rotate(-90 93.1 123.9)">7</text>
<text x="95.4" y="123.9" transform="rotate(-90 95.4 123.9)">6</text>
<text x="97.7" y="123.9" transform="rotate(-90 97.7 123.9)">5</text>
<text x="100" y="123.9" transform="rotate(-90 100 123.9)">4</text>
<text x="102.2" y="123.9" transform="rotate(-90 102.2 123.9)">3</text>
<text x="104.5" y="123.9" transform="rotate(-90 104.5 123.9)">2</text>
<text x="106.8" y="123.9" transform="rotate(-90 106.8 123.9)">1</text>
<text x="54.2" y="137" transform="rotate(-90 54.2 137)">14</text>
<text x="55.3" y="132.4" transform="rotate(-90 55.3 132.4)">CLR</text>
<text x="58.8" y="135.9" transform="rotate(-90 58.8 135.9)">5</text>
<text x="59.8" y="132.4" transform="rotate(-90 59.8 132.4)">UP</text>
<text x="61.1" y="135.9" transform="rotate(-90 61.1 135.9)">4</text>
<text x="62.1" y="132.4" transform="rotate(-90 62.1 132.4)">DOWN</text>
<text x="65.7" y="136.8" transform="rotate(-90 65.7 136.8)">11</text>
<text x="66.7" y="132.4" transform="rotate(-90 66.7 132.4)">LOAD</text>
<text x="70.2" y="137" transform="rotate(-90 70.2 137)">15</text>
<text x="71.2" y="132.4" transform="rotate(-90 71.2 132.4)">A</text>
<text x="72.5" y="135.9" transform="rotate(-90 72.5 135.9)">1</text>
<text x="73.5" y="132.4" transform="rotate(-90 73.5 132.4)">B</text>
<text x="74.8" y="137" transform="rotate(-90 74.8 137)">10</text>
<text x="75.8" y="132.4" transform="rotate(-90 75.8 132.4)">C</text>
<text x="77.1" y="135.9" transform="rotate(-90 77.1 135.9)">9</text>
<text x="78.1" y="132.4" transform="rotate(-90 78.1 132.4)">D</text>
<text x="90.8" y="134.7" transform="rotate(-90 90.8 134.7)">9</text>
<text x="93.1" y="135.8" transform="rotate(-90 93.1 135.8)">10</text>
<text x="95.4" y="135.7" transform="rotate(-90 95.4 135.7)">11</text>
<text x="97.7" y="135.8" transform="rotate(-90 97.7 135.8)">12</text>
<text x="100" y="135.8" transform="rotate(-90 100 135.8)">13</text>
<text x="102.2" y="135.8" transform="rotate(-90 102.2 135.8)">14</text>
<text x="104.5" y="135.8" transform="rotate(-90 104.5 135.8)">15</text>
<text x="106.8" y="135.8" transform="rotate(-90 106.8 135.8)">16</text>
<text x="90.8" y="149.5" transform="rotate(-90 90.8 149.5)">8</text>
<text x="93.1" y="149.5" transform="rotate(-90 93.1 149.5)">7</text>
<text x="95.4" y="149.5" transform="rotate(-90 95.4 149.5)">6</text>
<text x="97.7" y="149.5" transform="rotate(-90 97.7 149.5)">5</text>
<text x="100" y="149.5" transform="rotate(-90 100 149.5)">4</text>
<text x="102.2" y="149.5" transform="rotate(-90 102.2 149.5)">3</text>
<text x="104.5" y="149.5" transform="rotate(-90 104.5 149.5)">2</text>
<text x="106.8" y="149.5" transform="rotate(-90 106.8 149.5)">1</text>
<text x="109.1" y="149.5" transform="rotate(-90 109.1 149.5)">COM</text>
<text x="45.1" y="167.8" transform="rotate(-90 45.1 167.8)">14</text>
<text x="62.2" y="162.1" transform="rotate(-90 62.2 162.1)">12</text>
<text x="109.1" y="163.2" transform="rotate(-90 109.1 163.2)">6</text>
<text x="117.1" y="163.2" transform="rotate(-90 117.1 163.2)">8</text>
<text x="125.1" y="163.2" transform="rotate(-90 125.1 163.2)">10</text>
<text x="133.1" y="163.2" transform="rotate(-90 133.1 163.2)">4</text>
<text x="47.1" y="169.9" transform="rotate(-90 47.1 169.9)">VCC</text>
<text x="62.2" y="172.4" transform="rotate(-90 62.2 172.4)">213</text>
<text x="109.1" y="171.3" transform="rotate(-90 109.1 171.3)">5</text>
<text x="117.1" y="171.3" transform="rotate(-90 117.1 171.3)">9</text>
<text x="125.1" y="172.2" transform="rotate(-90 125.1 172.2)">11</text>
<text x="133.1" y="171.3" transform="rotate(-90 133.1 171.3)">3</text>
<text x="45.1" y="177.7" transform="rotate(-90 45.1 177.7)">7</text>
<text x="47.1" y="178.8" transform="rotate(-90 47.1 178.8)">GND</text>
<text x="159.4" y="176.4" transform="rotate(-90 159.4 176.4)">3</text>
<text x="162.7" y="179.2" transform="rotate(-90 162.7 179.2)">COM</text>
<text x="163.9" y="176.4" transform="rotate(-90 163.9 176.4)">1</text>
<text x="62.2" y="180.4" transform="rotate(-90 62.2 180.4)">1</text>
<text x="160.4" y="181.8" transform="rotate(-90 160.4 181.8)">NO</text>
<text x="161.7" y="182.7" transform="rotate(-90 161.7 182.7)">2</text>
<text x="165" y="181.7" transform="rotate(-90 165 181.7)">NC</text>
<text x="121.7" y="219.4" transform="rotate(-180 121.7 219.4)">1</text>
<text x="121.7" y="221.6" transform="rotate(-180 121.7 221.6)">2</text>
<text x="128" y="219.4" transform="rotate(-180 128 219.4)">3</text>
<text x="128" y="221.6" transform="rotate(-180 128 221.6)">4</text>
<text x="159.4" y="216.4" transform="rotate(-90 159.4 216.4)">3</text>
<text x="160.4" y="221.8" transform="rotate(-90 160.4 221.8)">NO</text>
<text x="162.7" y="219.2" transform="rotate(-90 162.7 219.2)">COM</text>
<text x="163.9" y="216.4" transform="rotate(-90 163.9 216.4)">1</text>
<text x="165" y="221.7" transform="rotate(-90 165 221.7)">NC</text>
<text x="50.8" y="226.7" transform="rotate(-90 50.8 226.7)">14</text>
<text x="53.1" y="226.7" transform="rotate(-90 53.1 226.7)">1</text>
<text x="62.2" y="226.7" transform="rotate(-90 62.2 226.7)">4</text>
<text x="71.4" y="226.7" transform="rotate(-90 71.4 226.7)">10</text>
<text x="80.5" y="226.7" transform="rotate(-90 80.5 226.7)">13</text>
<text x="82.8" y="226.7" transform="rotate(-90 82.8 226.7)">7</text>
<text x="161.7" y="222.7" transform="rotate(-90 161.7 222.7)">2</text>
<text x="51.8" y="233.2" transform="rotate(-90 51.8 233.2)">VCC</text>
<text x="83.8" y="233.4" transform="rotate(-90 83.8 233.4)">GND</text>
<text x="108" y="235.4" transform="rotate(-180 108 235.4)">1</text>
<text x="108" y="237.6" transform="rotate(-180 108 237.6)">2</text>
<text x="114.2" y="235.4" transform="rotate(-180 114.2 235.4)">3</text>
<text x="114.2" y="237.6" transform="rotate(-180 114.2 237.6)">4</text>
<text x="50.8" y="246.7" transform="rotate(-90 50.8 246.7)">2</text>
<text x="55.4" y="246.7" transform="rotate(-90 55.4 246.7)">3</text>
<text x="60" y="246.7" transform="rotate(-90 60 246.7)">5</text>
<text x="64.5" y="246.7" transform="rotate(-90 64.5 246.7)">6</text>
<text x="69.1" y="246.7" transform="rotate(-90 69.1 246.7)">8</text>
<text x="73.7" y="246.7" transform="rotate(-90 73.7 246.7)">9</text>
<text x="78.2" y="247.7" transform="rotate(-90 78.2 247.7)">11</text>
<text x="82.8" y="247.8" transform="rotate(-90 82.8 247.8)">12</text>
<text x="121.7" y="253.6" transform="rotate(-180 121.7 253.6)">1</text>
<text x="121.7" y="255.9" transform="rotate(-180 121.7 255.9)">2</text>
<text x="128" y="253.6" transform="rotate(-180 128 253.6)">3</text>
<text x="128" y="255.9" transform="rotate(-180 128 255.9)">4</text>
</g>
<g font-size="1.6" fill="#c90d0c">
<text x="65.7" y="48.5" transform="rotate(-90 65.7 48.5)">f</text>
<text x="67.7" y="48.5" transform="rotate(-90 67.7 48.5)">g</text>
<text x="70.2" y="48.5" transform="rotate(-90 70.2 48.5)">P</text>
<text x="72.6" y="48.5" transform="rotate(-90 72.6 48.5)">A</text>
<text x="74.9" y="48.5" transform="rotate(-90 74.9 48.5)">A</text>
<text x="65.7" y="59.1" transform="rotate(-90 65.7 59.1)">a</text>
<text x="68" y="59.1" transform="rotate(-90 68 59.1)">b</text>
<text x="70.2" y="59.1" transform="rotate(-90 70.2 59.1)">c</text>
<text x="72.6" y="59.1" transform="rotate(-90 72.6 59.1)">d</text>
<text x="74.9" y="59.1" transform="rotate(-90 74.9 59.1)">e</text>
</g>
<g font-size="1.6" fill="#808080">
<text x="65.9" y="64.5" transform="rotate(-90 65.9 64.5)">330</text>
<text x="68.2" y="64.5" transform="rotate(-90 68.2 64.5)">330</text>
<text x="70.4" y="64.5" transform="rotate(-90 70.4 64.5)">330</text>
<text x="72.7" y="64.5" transform="rotate(-90 72.7 64.5)">330</text>
<text x="75" y="64.5" transform="rotate(-90 75 64.5)">330</text>
<text x="77.3" y="64.5" transform="rotate(-90 77.3 64.5)">330</text>
<text x="79.6" y="64.5" transform="rotate(-90 79.6 64.5)">330</text>
<text x="65.9" y="72.4" transform="rotate(-90 65.9 72.4)">R16</text>
<text x="68.2" y="72.4" transform="rotate(-90 68.2 72.4)">R17</text>
<text x="70.4" y="72.4" transform="rotate(-90 70.4 72.4)">R18</text>
<text x="72.7" y="72.4" transform="rotate(-90 72.7 72.4)">R19</text>
<text x="75" y="72.4" transform="rotate(-90 75 72.4)">R20</text>
<text x="77.3" y="72.4" transform="rotate(-90 77.3 72.4)">R21</text>
<text x="79.6" y="72.4" transform="rotate(-90 79.6 72.4)">R22</text>
<text x="159.1" y="165.3" transform="rotate(-90 159.1 165.3)">SIG_GREEN</text>
<text x="166" y="166.5" transform="rotate(-90 166 166.5)">SIG_RED</text>
<text x="57.4" y="194.4" transform="rotate(-90 57.4 194.4)">SIG_DOWNCLK</text>
<text x="99.7" y="197.4" transform="rotate(-90 99.7 197.4)">SIG_CLR</text>
<text x="103.1" y="197.4" transform="rotate(-90 103.1 197.4)">SIG_LOAD</text>
<text x="118" y="199.6" transform="rotate(-90 118 199.6)">SIG_DOWNCLK</text>
<text x="159.1" y="205.3" transform="rotate(-90 159.1 205.3)">SIG_UPCLK</text>
<text x="166" y="205.3" transform="rotate(-90 166 205.3)">SIG_UPCLK</text>
<text x="118" y="231.6" transform="rotate(-90 118 231.6)">SIG_CLR</text>
<text x="118" y="249.9" transform="rotate(-90 118 249.9)">SIG_LOAD</text>
<text x="51.7" y="260.1" transform="rotate(-90 51.7 260.1)">SIG_UPCLK</text>
<text x="65.4" y="260.1" transform="rotate(-90 65.4 260.1)">SIG_UPCLK</text>
<text x="70" y="258.1" transform="rotate(-90 70 258.1)">SIG_RED</text>
<text x="83.7" y="260.4" transform="rotate(-90 83.7 260.4)">SIG_GREEN</text>
</g>
<g font-size="1.3" fill="#808080">
<text x="73.3" y="43.2" transform="rotate(-90 73.3 43.2)">IN_7SEG_RED</text>
<text x="75.6" y="43.2" transform="rotate(-90 75.6 43.2)">IN_7SEG_GREEN</text>
</g>
<g font-size="1.2" fill="#c90d0c">
<text x="91.6" y="125" transform="rotate(-180 91.6 125)">8</text>
<text x="93.8" y="124.9" transform="rotate(-180 93.8 124.9)">7</text>
<text x="96" y="125" transform="rotate(-180 96 125)">6</text>
<text x="98.3" y="125" transform="rotate(-180 98.3 125)">5</text>
<text x="100.7" y="125" transform="rotate(-180 100.7 125)">4</text>
<text x="103" y="125" transform="rotate(-180 103 125)">3</text>
<text x="105.3" y="125" transform="rotate(-180 105.3 125)">2</text>
<text x="107.4" y="125" transform="rotate(-180 107.4 125)">1</text>
<text x="107.7" y="131.6" transform="rotate(-180 107.7 131.6)">ON</text>
</g>
</svg>
